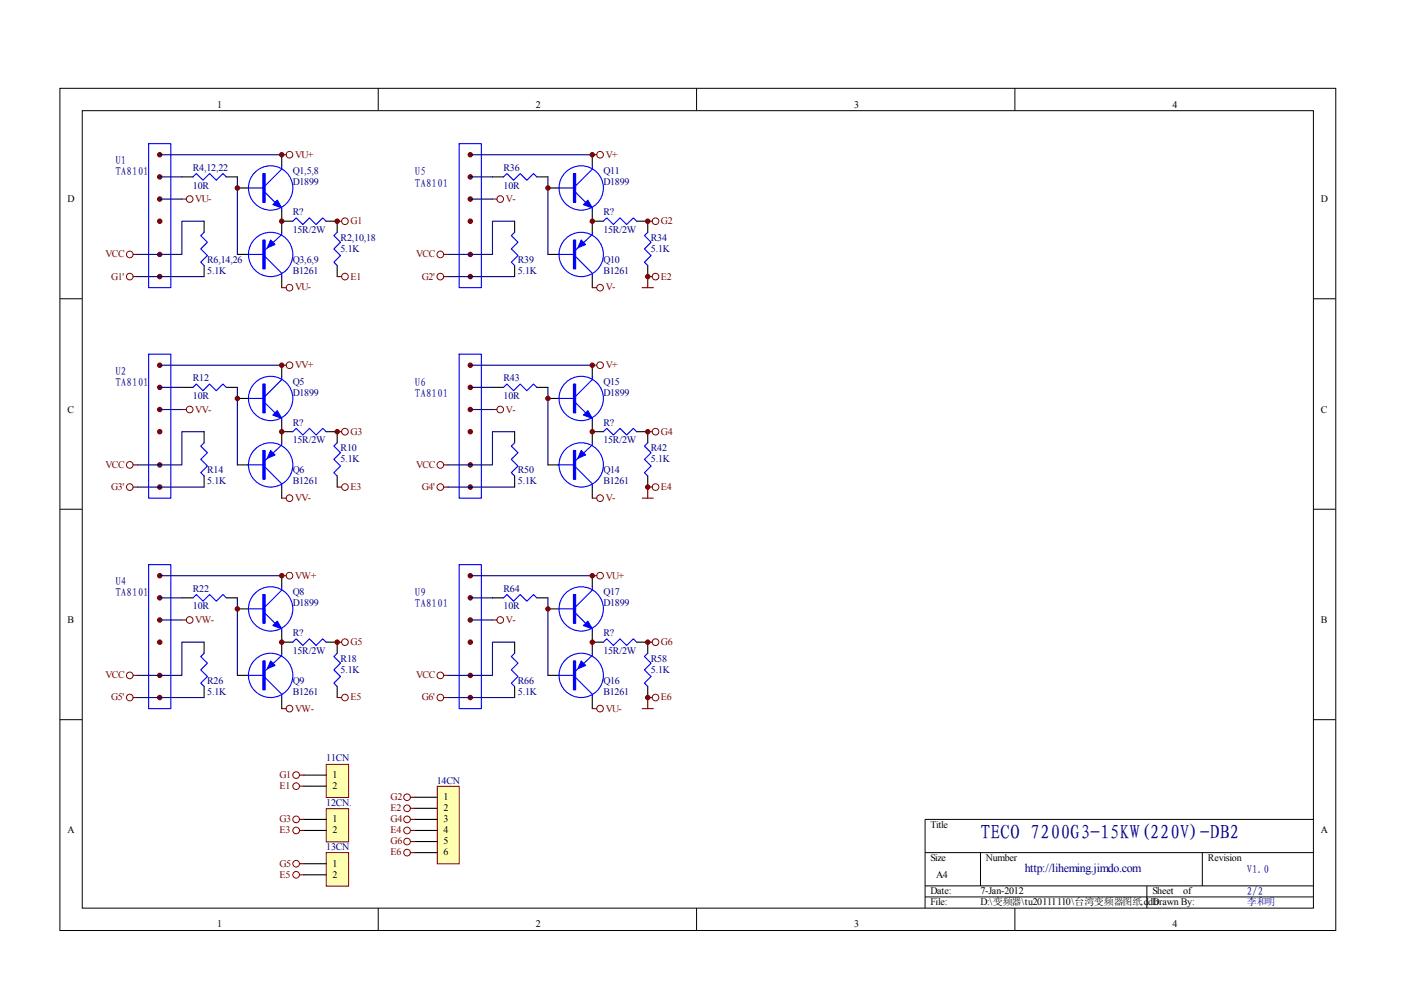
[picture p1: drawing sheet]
<svg xmlns="http://www.w3.org/2000/svg" width="297mm" height="210mm" viewBox="0 0 297 210" stroke-linecap="round" stroke-linejoin="round" font-family="sans-serif">
<g fill="none" stroke="#000" stroke-width=".21">
<path d="M12.7 18.7h270.5v178.6h-270.5zM80.2 18.7v4.7M147.7 18.7v4.7M215.2 18.7v4.7M17.4 23.5h261.1v169h-261.1zM12.7 63.3h4.7M278.4 63.3h4.7M12.7 108h4.7M278.4 108h4.7M12.7 152.6h4.7M278.4 152.6h4.7M278.4 173.7h-82.3v18.8"/>
<path d="M80.2 192.5v4.7M147.7 192.5v4.7M196.1 180.8h82.3M196.1 187.8h82.3M196.1 190.2h82.3M207.9 180.8v7M215.2 192.5v4.7M243.2 187.8v4.7M254.9 180.8v7"/>
</g>
<g fill="none" stroke="#000" stroke-width=".23">
<path d="M38.6 37.5h2.3M48 37.5h2.3M50.3 39.9h2.4M59.7 32.8v2.4M104.4 37.5h2.4M113.8 37.5h2.4M116.2 39.9h2.3M125.6 32.8v2.4M43.3 46.9v2.4M43.3 56.3v2.3M50.3 53.9h2.4M59.7 44.6v4.7"/>
<path d="M59.7 58.6v2.4M59.7 46.9h2.4M69.1 46.9h2.4v2.4M71.5 56.3v2.3M109.1 46.9v2.4M109.1 56.3v2.3M116.2 53.9h2.3M125.6 46.9h2.3M125.6 44.6v4.7M125.6 58.6v2.4M135 46.9h2.3v2.4M137.3 56.3v2.3"/>
<path d="M59.7 77.4v2.4M125.6 77.4v2.4M38.6 82.1h2.3M43.3 91.5v2.4M48 82.1h2.3M50.3 84.5h2.4M50.3 98.6h2.4M59.7 89.2v4.7M59.7 91.5h2.4M69.1 91.5h2.4v2.4M104.4 82.1h2.4M109.1 91.5v2.4"/>
<path d="M113.8 82.1h2.4M116.2 84.5h2.3M116.2 98.6h2.3M125.6 89.2v4.7M125.6 91.5h2.3M135 91.5h2.3v2.4M43.3 100.9v2.4M59.7 103.3v2.3M71.5 100.9v2.4M109.1 100.9v2.4M125.6 103.3v2.3M137.3 100.9v2.4"/>
<path d="M38.6 126.8h2.3M43.3 136.2v2.3M48 126.8h2.3M50.3 129.1h2.4M59.7 122.1v2.3M59.7 133.8v4.7M59.7 136.2h2.4M69.1 136.2h2.4v2.3M104.4 126.8h2.4M109.1 136.2v2.3M113.8 126.8h2.4M116.2 129.1h2.3"/>
<path d="M125.6 122.1v2.3M125.6 133.8v4.7M125.6 136.2h2.3M135 136.2h2.3v2.3M43.3 145.5v2.4M50.3 143.2h2.4M59.7 147.9v2.3M71.5 145.5v2.4M109.1 145.5v2.4M116.2 143.2h2.3M125.6 147.9v2.3M137.3 145.5v2.4"/>
</g>
<g fill="none" stroke="#00f" stroke-width=".23">
<path d="M31.5 30.5h4.7v30.5h-4.7zM40.9 37.5l.7-.7 1.4 1.4 1.4-1.4 1.5 1.4 1.4-1.4 .7 .7M52.7 39.9h3.5M59.7 35.2v.7l-3.5 3.5M97.4 30.5h4.7v30.5h-4.7zM106.8 37.5l.7-.7 1.4 1.4 1.4-1.4 1.4 1.4 1.4-1.4 .7 .7M118.5 39.9h3.6M125.6 35.2v.7l-3.5 3.5M43.3 49.3l-.7 .7 1.4 1.4-1.4 1.4 1.4 1.4-1.4 1.4 .7 .7M52.4 53.9h3.3M56.2 54.4l3.5 3.5v.7M56.2 40.8l2.1 2.1"/>
<path d="M59.7 49.3v.4l-3.5 3.3M59.7 44.1v.5M62.1 46.9l.7-.7 1.4 1.4 1.4-1.4 1.4 1.4 1.4-1.4 .7 .7M71.5 49.3l-.7 .7 1.4 1.4-1.4 1.4 1.4 1.4-1.4 1.4 .7 .7M109.1 49.3l-.7 .7 1.4 1.4-1.4 1.4 1.4 1.4-1.4 1.4 .7 .7M118.3 53.9h3.3M122.1 54.4l3.5 3.5v.7M122.1 40.8l2.1 2.1M125.6 49.3v.4l-3.5 3.3M125.6 44.1v.5M127.9 46.9l.7-.7 1.4 1.4 1.5-1.4 1.4 1.4 1.4-1.4 .7 .7M137.3 49.3l-.7 .7 1.4 1.4-1.4 1.4 1.4 1.4-1.4 1.4 .7 .7"/>
<path d="M31.5 75.1h4.7v30.5h-4.7zM59.7 79.8v.7l-3.5 3.5M97.4 75.1h4.7v30.5h-4.7zM125.6 79.8v.7l-3.5 3.5M40.9 82.1l.7-.7 1.4 1.4 1.4-1.4 1.5 1.4 1.4-1.4 .7 .7M43.3 93.9l-.7 .7 1.4 1.4-1.4 1.4 1.4 1.4-1.4 1.4 .7 .7M52.4 98.6h3.3M52.7 84.5h3.5M56.2 99l3.5 3.6v.7M56.2 85.4l2.1 2.1M59.7 93.9v.4l-3.5 3.3M59.7 88.7v.5"/>
<path d="M62.1 91.5l.7-.7 1.4 1.4 1.4-1.4 1.4 1.4 1.4-1.4 .7 .7M71.5 93.9l-.7 .7 1.4 1.4-1.4 1.4 1.4 1.4-1.4 1.4 .7 .7M106.8 82.1l.7-.7 1.4 1.4 1.4-1.4 1.4 1.4 1.4-1.4 .7 .7M109.1 93.9l-.7 .7 1.4 1.4-1.4 1.4 1.4 1.4-1.4 1.4 .7 .7M118.3 98.6h3.3M118.5 84.5h3.6M122.1 99l3.5 3.6v.7M122.1 85.4l2.1 2.1M125.6 93.9v.4l-3.5 3.3M125.6 88.7v.5M127.9 91.5l.7-.7 1.4 1.4 1.5-1.4 1.4 1.4 1.4-1.4 .7 .7M137.3 93.9l-.7 .7 1.4 1.4-1.4 1.4 1.4 1.4-1.4 1.4 .7 .7"/>
<path d="M31.5 119.7h4.7v30.5h-4.7zM97.4 119.7h4.7v30.5h-4.7zM40.9 126.8l.7-.7 1.4 1.4 1.4-1.4 1.5 1.4 1.4-1.4 .7 .7M43.3 138.5l-.7 .7 1.4 1.4-1.4 1.4 1.4 1.4-1.4 1.4 .7 .7M52.7 129.1h3.5M56.2 130l2.1 2.2M59.7 124.4v.7l-3.5 3.5M59.7 138.5v.5l-3.5 3.3M59.7 133.3v.5M62.1 136.2l.7-.8 1.4 1.5 1.4-1.5 1.4 1.5 1.4-1.5 .7 .8M71.5 138.5l-.7 .7 1.4 1.4-1.4 1.4 1.4 1.4-1.4 1.4 .7 .7M106.8 126.8l.7-.7 1.4 1.4 1.4-1.4 1.4 1.4 1.4-1.4 .7 .7"/>
<path d="M109.1 138.5l-.7 .7 1.4 1.4-1.4 1.4 1.4 1.4-1.4 1.4 .7 .7M118.5 129.1h3.6M122.1 130l2.1 2.2M125.6 124.4v.7l-3.5 3.5M125.6 138.5v.5l-3.5 3.3M125.6 133.3v.5M127.9 136.2l.7-.8 1.4 1.5 1.5-1.5 1.4 1.5 1.4-1.5 .7 .8M137.3 138.5l-.7 .7 1.4 1.4-1.4 1.4 1.4 1.4-1.4 1.4 .7 .7M52.4 143.2h3.3M56.2 143.7l3.5 3.5v.7M118.3 143.2h3.3M122.1 143.7l3.5 3.5v.7"/>
<circle cx="57.4" cy="39.9" r="4.7"/>
<circle cx="123.2" cy="39.9" r="4.7"/>
<circle cx="57.4" cy="53.9" r="4.7"/>
<circle cx="123.2" cy="53.9" r="4.7"/>
<circle cx="57.4" cy="98.6" r="4.7"/>
<circle cx="57.4" cy="84.5" r="4.7"/>
<circle cx="123.2" cy="98.6" r="4.7"/>
<circle cx="123.2" cy="84.5" r="4.7"/>
<circle cx="57.4" cy="129.1" r="4.7"/>
<circle cx="123.2" cy="129.1" r="4.7"/>
<circle cx="57.4" cy="143.2" r="4.7"/>
<circle cx="123.2" cy="143.2" r="4.7"/>
</g>
<g fill="#00f" stroke="#00f" stroke-width=".23">
<path d="M58.8 42.4l.9 1.7-1.8-.7z"/>
<path d="M57.4 50.9l.9 .9-1.6 .7z"/>
<path d="M123.7 43.4l.9-1 1 1.7z"/>
<path d="M123.2 50.9l1 .9-1.7 .7z"/>
<path d="M57.9 88l.9-.9 .9 1.6z"/>
<path d="M57.4 95.5l.9 1-1.6 .7z"/>
<path d="M123.7 88l.9-.9 1 1.6z"/>
<path d="M123.2 95.5l1 1-1.7 .7z"/>
<path d="M57.9 132.6l.9-.9 .9 1.6z"/>
<path d="M57.4 140.1l.9 1-1.6 .7z"/>
<path d="M123.7 132.6l.9-.9 1 1.6z"/>
<path d="M123.2 140.1l1 1-1.7 .7z"/>
<path d="M55.7 36.8h.5v6.1h-.5z" fill-rule="evenodd"/>
<path d="M55.7 50.9h.5v6.1h-.5z" fill-rule="evenodd"/>
<path d="M121.6 36.8h.5v6.1h-.5z" fill-rule="evenodd"/>
<path d="M121.6 50.9h.5v6.1h-.5z" fill-rule="evenodd"/>
<path d="M55.7 81.4h.5v6.1h-.5z" fill-rule="evenodd"/>
<path d="M55.7 95.5h.5v6.1h-.5z" fill-rule="evenodd"/>
<path d="M121.6 81.4h.5v6.1h-.5z" fill-rule="evenodd"/>
<path d="M121.6 95.5h.5v6.1h-.5z" fill-rule="evenodd"/>
<path d="M55.7 126.1h.5v6.1h-.5z" fill-rule="evenodd"/>
<path d="M55.7 140.1h.5v6.2h-.5z" fill-rule="evenodd"/>
<path d="M121.6 126.1h.5v6.1h-.5z" fill-rule="evenodd"/>
<path d="M121.6 140.1h.5v6.2h-.5z" fill-rule="evenodd"/>
</g>
<g fill="#800000" stroke="#800000" stroke-width=".21">
<circle cx="33.9" cy="32.8" r=".47"/>
<circle cx="33.9" cy="37.5" r=".47"/>
<circle cx="33.9" cy="42.2" r=".47"/>
<circle cx="33.9" cy="46.9" r=".47"/>
<circle cx="33.9" cy="53.9" r=".47"/>
<circle cx="33.9" cy="58.6" r=".47"/>
<circle cx="99.7" cy="32.8" r=".47"/>
<circle cx="99.7" cy="37.5" r=".47"/>
<circle cx="99.7" cy="42.2" r=".47"/>
<circle cx="99.7" cy="46.9" r=".47"/>
<circle cx="99.7" cy="53.9" r=".47"/>
<circle cx="99.7" cy="58.6" r=".47"/>
<circle cx="50.3" cy="39.9" r=".47"/>
<circle cx="59.7" cy="32.8" r=".47"/>
<circle cx="59.7" cy="46.9" r=".47"/>
<circle cx="71.5" cy="46.9" r=".47"/>
<circle cx="116.2" cy="39.9" r=".47"/>
<circle cx="125.6" cy="46.9" r=".47"/>
<circle cx="137.3" cy="46.9" r=".47"/>
<circle cx="33.9" cy="77.4" r=".47"/>
<circle cx="33.9" cy="82.1" r=".47"/>
<circle cx="33.9" cy="86.8" r=".47"/>
<circle cx="33.9" cy="91.5" r=".47"/>
<circle cx="33.9" cy="98.6" r=".47"/>
<circle cx="33.9" cy="103.3" r=".47"/>
<circle cx="99.7" cy="77.4" r=".47"/>
<circle cx="99.7" cy="82.1" r=".47"/>
<circle cx="99.7" cy="86.8" r=".47"/>
<circle cx="99.7" cy="91.5" r=".47"/>
<circle cx="99.7" cy="98.6" r=".47"/>
<circle cx="99.7" cy="103.3" r=".47"/>
<circle cx="50.3" cy="84.5" r=".47"/>
<circle cx="59.7" cy="91.5" r=".47"/>
<circle cx="116.2" cy="84.5" r=".47"/>
<circle cx="125.6" cy="91.5" r=".47"/>
<circle cx="33.9" cy="122.1" r=".47"/>
<circle cx="33.9" cy="126.8" r=".47"/>
<circle cx="33.9" cy="131.5" r=".47"/>
<circle cx="33.9" cy="136.2" r=".47"/>
<circle cx="33.9" cy="143.2" r=".47"/>
<circle cx="33.9" cy="147.9" r=".47"/>
<circle cx="99.7" cy="122.1" r=".47"/>
<circle cx="99.7" cy="126.8" r=".47"/>
<circle cx="99.7" cy="131.5" r=".47"/>
<circle cx="99.7" cy="136.2" r=".47"/>
<circle cx="99.7" cy="143.2" r=".47"/>
<circle cx="99.7" cy="147.9" r=".47"/>
<circle cx="50.3" cy="129.1" r=".47"/>
<circle cx="59.7" cy="136.2" r=".47"/>
<circle cx="116.2" cy="129.1" r=".47"/>
<circle cx="125.6" cy="122.1" r=".47"/>
<circle cx="125.6" cy="136.2" r=".47"/>
</g>
<g fill="none" stroke="#000080" stroke-width=".23">
<path d="M33.9 37.5h4.7M33.9 32.8h25.8M50.3 37.5v16.4M99.7 37.5h4.7M99.7 32.8h25.9M116.2 37.5v16.4M29.2 58.6h14.1M33.9 42.2h4.7M43.3 46.9h-4.7v7h-9.4M95 58.6h14.1M99.7 42.2h4.7M109.1 46.9h-4.7v7h-9.4"/>
<path d="M33.9 77.4h25.8M99.7 77.4h25.9M33.9 82.1h4.7M33.9 86.8h4.7M43.3 91.5h-4.7v7.1h-9.4M50.3 82.1v16.5M99.7 82.1h4.7M99.7 86.8h4.7M109.1 91.5h-4.7v7.1h-9.4M116.2 82.1v16.5M29.2 103.3h14.1M95 103.3h14.1"/>
<path d="M33.9 126.8h4.7M33.9 131.5h4.7M33.9 122.1h25.8M43.3 136.2h-4.7v7h-9.4M50.3 126.8v16.4M99.7 126.8h4.7M99.7 131.5h4.7M99.7 122.1h25.9M109.1 136.2h-4.7v7h-9.4M116.2 126.8v16.4M29.2 147.9h14.1M95 147.9h14.1"/>
</g>
<g fill="none" stroke="#800000" stroke-width=".21">
<circle cx="61.4" cy="32.8" r=".71"/>
<circle cx="127.2" cy="32.8" r=".71"/>
<circle cx="27.5" cy="53.9" r=".71"/>
<circle cx="27.5" cy="58.6" r=".71"/>
<circle cx="40.2" cy="42.2" r=".71"/>
<circle cx="73.1" cy="46.9" r=".7"/>
<circle cx="73.1" cy="58.6" r=".7"/>
<circle cx="93.4" cy="53.9" r=".7"/>
<circle cx="93.4" cy="58.6" r=".7"/>
<circle cx="106.1" cy="42.2" r=".71"/>
<circle cx="139" cy="46.9" r=".71"/>
<circle cx="61.4" cy="77.4" r=".7"/>
<circle cx="61.4" cy="61" r=".7"/>
<circle cx="127.2" cy="61" r=".71"/>
<circle cx="127.2" cy="77.4" r=".71"/>
<circle cx="27.5" cy="98.6" r=".71"/>
<circle cx="40.2" cy="86.8" r=".71"/>
<circle cx="73.1" cy="91.5" r=".7"/>
<circle cx="93.4" cy="98.6" r=".71"/>
<circle cx="106.1" cy="86.8" r=".71"/>
<circle cx="139" cy="91.5" r=".71"/>
<circle cx="27.5" cy="103.3" r=".71"/>
<circle cx="61.4" cy="105.6" r=".7"/>
<circle cx="73.1" cy="103.3" r=".7"/>
<circle cx="93.4" cy="103.3" r=".7"/>
<circle cx="127.2" cy="105.6" r=".71"/>
<circle cx="40.2" cy="131.5" r=".71"/>
<circle cx="61.4" cy="122.1" r=".7"/>
<circle cx="73.1" cy="136.2" r=".7"/>
<circle cx="106.1" cy="131.5" r=".71"/>
<circle cx="127.2" cy="122.1" r=".71"/>
<circle cx="139" cy="136.2" r=".71"/>
<circle cx="27.5" cy="143.2" r=".71"/>
<circle cx="27.5" cy="147.9" r=".71"/>
<circle cx="61.4" cy="150.2" r=".7"/>
<circle cx="73.1" cy="147.9" r=".7"/>
<circle cx="93.4" cy="143.2" r=".71"/>
<circle cx="93.4" cy="147.9" r=".7"/>
<circle cx="127.2" cy="150.2" r=".71"/>
</g>
<g fill="none" stroke="#800000" stroke-width=".23">
<path d="M59.7 32.8h1M125.6 32.8h.9M28.2 53.9h1M28.2 58.6h1M38.6 42.2h.9M71.5 58.6h.9M71.5 46.9h.9M94.1 53.9h.9M94.1 58.6h.9M104.4 42.2h1M137.3 46.9h1M137.3 58.6v2.4"/>
<path d="M59.7 61h1M59.7 77.4h1M125.6 61h.9M125.6 77.4h.9M136.2 61h2.3M28.2 98.6h1M38.6 86.8h.9M71.5 91.5h.9M94.1 98.6h.9M104.4 86.8h1M137.3 91.5h1M28.2 103.3h1"/>
<path d="M59.7 105.6h1M71.5 103.3h.9M94.1 103.3h.9M125.6 105.6h.9M136.2 105.6h2.3M137.3 103.3v2.3M38.6 131.5h.9M59.7 122.1h1M71.5 136.2h.9M104.4 131.5h1M125.6 122.1h.9M137.3 136.2h1"/>
<path d="M28.2 143.2h1M28.2 147.9h1M59.7 150.2h1M71.5 147.9h.9M94.1 143.2h.9M94.1 147.9h.9M125.6 150.2h.9M136.2 150.2h2.3M137.3 147.9v2.3"/>
</g>
<path d="M69.3 162.2h4.6v6.9h-4.6z" fill="#ffffb0"/>
<path d="M69.2 162.1h4.7v7h-4.7z" fill="none" stroke="#800000" stroke-width=".21"/>
<path d="M64.4 164.3h4.7M64.4 166.7h4.7" fill="none" stroke="#000" stroke-width=".23"/>
<path d="M69.3 171.5h4.6v7h-4.6z" fill="#ffffb0"/>
<path d="M69.2 171.5h4.7v7h-4.7z" fill="none" stroke="#800000" stroke-width=".21"/>
<path d="M64.4 173.7h4.7M64.4 176.1h4.7" fill="none" stroke="#000" stroke-width=".23"/>
<path d="M69.3 180.9h4.6v7h-4.6z" fill="#ffffb0"/>
<path d="M69.2 180.8h4.7v7.1h-4.7z" fill="none" stroke="#800000" stroke-width=".21"/>
<path d="M64.4 183.1h4.7M64.4 185.5h4.7" fill="none" stroke="#000" stroke-width=".23"/>
<path d="M92.8 166.8h4.6v16.3h-4.6z" fill="#ffffb0"/>
<g fill="none" stroke="#800000" stroke-width=".21">
<path d="M92.7 166.7h4.7v16.4h-4.7z"/>
<circle cx="139" cy="58.6" r=".71"/>
<circle cx="139" cy="103.3" r=".71"/>
<circle cx="139" cy="147.9" r=".71"/>
<circle cx="62.8" cy="173.7" r=".71"/>
<circle cx="62.8" cy="176.1" r=".71"/>
<circle cx="62.8" cy="164.3" r=".71"/>
<circle cx="62.8" cy="166.7" r=".71"/>
<circle cx="86.3" cy="173.7" r=".71"/>
<circle cx="86.3" cy="176.1" r=".71"/>
<circle cx="86.3" cy="171.4" r=".71"/>
<circle cx="86.3" cy="178.4" r=".71"/>
<circle cx="86.3" cy="169" r=".71"/>
<circle cx="62.8" cy="183.1" r=".71"/>
<circle cx="62.8" cy="185.5" r=".71"/>
<circle cx="86.3" cy="180.8" r=".71"/>
</g>
<path d="M88 169h4.7M88 171.4h4.7M88 173.7h4.7M88 176.1h4.7M88 178.4h4.7M88 180.8h4.7" fill="none" stroke="#000" stroke-width=".23"/>
<g fill="none" stroke="#800000" stroke-width=".23">
<path d="M137.3 58.6h1M137.3 103.3h1M137.3 147.9h1M63.5 164.3h.9M63.5 173.7h.9M63.5 166.7h.9M63.5 176.1h.9M87 173.7h1M87 169h1M87 178.4h1M87 176.1h1M87 171.4h1"/>
<path d="M63.5 183.1h.9M63.5 185.5h.9M87 180.8h1"/>
</g>
<g fill="#800000" stroke="#800000" stroke-width=".21">
<circle cx="71.5" cy="91.5" r=".47"/>
<circle cx="71.5" cy="136.2" r=".47"/>
<circle cx="59.7" cy="122.1" r=".47"/>
<circle cx="59.7" cy="77.4" r=".47"/>
<circle cx="125.6" cy="77.4" r=".47"/>
<circle cx="125.6" cy="32.8" r=".47"/>
<circle cx="137.3" cy="91.5" r=".47"/>
<circle cx="137.3" cy="136.2" r=".47"/>
<circle cx="137.3" cy="58.6" r=".47"/>
<circle cx="137.3" cy="103.3" r=".47"/>
<circle cx="137.3" cy="147.9" r=".47"/>
</g>
<text font-size="4.2" fill="#000080" x="207.9" y="177.8">TECO 7200G3-15KW(220V)-DB2</text>
<text font-size="2.5" fill="#000080" x="217.3" y="184.8">http://liheming.jimdo.com</text>
<g font-size="2.3" fill="#000080">
<text x="24.5" y="34.8">U1</text>
<text x="24.5" y="37.2">TA8101</text>
<text x="88" y="37.2">U5</text>
<text x="88" y="39.6">TA8101</text>
<text x="24.5" y="79.4">U2</text>
<text x="24.5" y="81.8">TA8101</text>
<text x="88" y="81.8">U6</text>
<text x="88" y="84.2">TA8101</text>
<text x="24.5" y="124.1">U4</text>
<text x="24.5" y="126.4">TA8101</text>
<text x="88" y="126.4">U9</text>
<text x="88" y="128.8">TA8101</text>
<text x="264.3" y="185.2">V1.0</text>
<text x="264.3" y="189.8">2/2</text>
</g>
<g font-size="2.1">
<text x="46.1" y="22.9">1</text>
<text x="113.6" y="22.9">2</text>
<text x="181.1" y="22.9">3</text>
<text x="248.6" y="22.9">4</text>
<text x="14.3" y="42.8">D</text>
<text x="280.1" y="42.8">D</text>
<text x="14.3" y="87.5">C</text>
<text x="280.1" y="87.5">C</text>
<text x="14.3" y="132.1">B</text>
<text x="280.1" y="132.1">B</text>
<text x="70.5" y="164.9">1</text>
<text x="70.5" y="167.3">2</text>
<text x="94.1" y="169.6">1</text>
<text x="94.1" y="172">2</text>
<text x="14.3" y="176.7">A</text>
<text x="70.5" y="174.3">1</text>
<text x="70.5" y="176.7">2</text>
<text x="94.1" y="174.3">3</text>
<text x="94.1" y="176.7">4</text>
<text x="94.1" y="179">5</text>
<text x="197.3" y="175.5">Title</text>
<text x="280.1" y="176.7">A</text>
<text x="70.5" y="183.7">1</text>
<text x="94.1" y="181.4">6</text>
<text x="197.3" y="182.6">Size</text>
<text x="209" y="182.6">Number</text>
<text x="256.1" y="182.6">Revision</text>
<text x="70.5" y="186.1">2</text>
<text x="197.3" y="189.6">Date:</text>
<text x="197.3" y="192">File:</text>
<text x="198.5" y="186.1">A4</text>
<text x="207.9" y="189.6">7-Jan-2012</text>
<text x="207.9" y="192">D:\变频器\tu20111110\台湾变频器图纸.ddb</text>
<text x="244.3" y="189.6">Sheet</text>
<text x="244.3" y="192">Drawn By:</text>
<text x="250.9" y="189.6">of</text>
<text x="46.1" y="196.6">1</text>
<text x="113.6" y="196.6">2</text>
<text x="181.1" y="196.6">3</text>
<text x="248.6" y="196.6">4</text>
</g>
<g font-size="2.1" fill="#800000">
<text x="62.6" y="33.5">VU+</text>
<text x="128.4" y="33.5">V+</text>
<text x="41.4" y="42.8">VU-</text>
<text x="74.3" y="47.5">G1</text>
<text x="107.3" y="42.8">V-</text>
<text x="140.1" y="47.5">G2</text>
<text x="22.4" y="54.5">VCC</text>
<text x="23.5" y="59.3">G1'</text>
<text x="74.3" y="59.3">E1</text>
<text x="88.2" y="54.5">VCC</text>
<text x="89.4" y="59.3">G2'</text>
<text x="140.1" y="59.3">E2</text>
<text x="62.6" y="61.6">VU-</text>
<text x="128.4" y="61.6">V-</text>
<text x="62.6" y="78.1">VV+</text>
<text x="128.4" y="78.1">V+</text>
<text x="41.4" y="87.5">VV-</text>
<text x="107.3" y="87.5">V-</text>
<text x="74.3" y="92.1">G3</text>
<text x="140.1" y="92.1">G4</text>
<text x="22.4" y="99.2">VCC</text>
<text x="88.2" y="99.2">VCC</text>
<text x="23.5" y="103.9">G3'</text>
<text x="62.6" y="106.2">VV-</text>
<text x="74.3" y="103.9">E3</text>
<text x="89.4" y="103.9">G4'</text>
<text x="128.4" y="106.2">V-</text>
<text x="140.1" y="103.9">E4</text>
<text x="62.6" y="122.7">VW+</text>
<text x="128.4" y="122.7">VU+</text>
<text x="41.4" y="132.1">VW-</text>
<text x="74.3" y="136.8">G5</text>
<text x="107.3" y="132.1">V-</text>
<text x="140.1" y="136.8">G6</text>
<text x="22.4" y="143.8">VCC</text>
<text x="88.2" y="143.8">VCC</text>
<text x="23.5" y="148.5">G5'</text>
<text x="74.3" y="148.5">E5</text>
<text x="89.4" y="148.5">G6'</text>
<text x="140.1" y="148.5">E6</text>
<text x="62.6" y="150.9">VW-</text>
<text x="128.4" y="150.9">VU-</text>
<text x="59.3" y="164.9">G1</text>
<text x="59.3" y="167.3">E1</text>
<text x="82.8" y="169.6">G2</text>
<text x="82.8" y="172">E2</text>
<text x="59.3" y="174.3">G3</text>
<text x="59.3" y="176.7">E3</text>
<text x="82.8" y="174.3">G4</text>
<text x="82.8" y="179">G6</text>
<text x="82.8" y="176.7">E4</text>
<text x="59.3" y="183.7">G5</text>
<text x="82.8" y="181.4">E6</text>
<text x="59.3" y="186.1">E5</text>
</g>
<g font-size="2.1" fill="#000080">
<text x="40.9" y="36.3">R4,12,22</text>
<text x="40.9" y="40">10R</text>
<text x="62.1" y="36.9">Q1,5,8</text>
<text x="62.1" y="39.3">D1899</text>
<text x="106.8" y="36.3">R36</text>
<text x="106.8" y="40">10R</text>
<text x="127.9" y="36.9">Q11</text>
<text x="127.9" y="39.3">D1899</text>
<text x="62.1" y="45.6">R?</text>
<text x="127.9" y="45.6">R?</text>
<text x="62.1" y="49.4">15R/2W</text>
<text x="72.2" y="51.1">R2,10,18</text>
<text x="72.2" y="53.4">5.1K</text>
<text x="127.9" y="49.4">15R/2W</text>
<text x="138" y="51.1">R34</text>
<text x="138" y="53.4">5.1K</text>
<text x="43.9" y="55.7">R6,14,26</text>
<text x="43.9" y="58.1">5.1K</text>
<text x="62.1" y="55.7">Q3,6,9</text>
<text x="62.1" y="58.1">B1261</text>
<text x="109.8" y="55.7">R39</text>
<text x="109.8" y="58.1">5.1K</text>
<text x="127.9" y="55.7">Q10</text>
<text x="127.9" y="58.1">B1261</text>
<text x="40.9" y="80.9">R12</text>
<text x="62.1" y="81.5">Q5</text>
<text x="62.1" y="83.9">D1899</text>
<text x="106.8" y="80.9">R43</text>
<text x="127.9" y="81.5">Q15</text>
<text x="127.9" y="83.9">D1899</text>
<text x="40.9" y="84.6">10R</text>
<text x="106.8" y="84.6">10R</text>
<text x="62.1" y="90.3">R?</text>
<text x="62.1" y="94">15R/2W</text>
<text x="72.2" y="95.7">R10</text>
<text x="127.9" y="90.3">R?</text>
<text x="127.9" y="94">15R/2W</text>
<text x="138" y="95.7">R42</text>
<text x="43.9" y="100.3">R14</text>
<text x="62.1" y="100.3">Q6</text>
<text x="72.2" y="98">5.1K</text>
<text x="109.8" y="100.3">R50</text>
<text x="127.9" y="100.3">Q14</text>
<text x="138" y="98">5.1K</text>
<text x="43.9" y="102.7">5.1K</text>
<text x="62.1" y="102.7">B1261</text>
<text x="109.8" y="102.7">5.1K</text>
<text x="127.9" y="102.7">B1261</text>
<text x="40.9" y="125.5">R22</text>
<text x="106.8" y="125.5">R64</text>
<text x="40.9" y="129.2">10R</text>
<text x="62.1" y="126.2">Q8</text>
<text x="62.1" y="128.5">D1899</text>
<text x="106.8" y="129.2">10R</text>
<text x="127.9" y="126.2">Q17</text>
<text x="127.9" y="128.5">D1899</text>
<text x="62.1" y="134.9">R?</text>
<text x="127.9" y="134.9">R?</text>
<text x="62.1" y="138.6">15R/2W</text>
<text x="72.2" y="140.3">R18</text>
<text x="72.2" y="142.6">5.1K</text>
<text x="127.9" y="138.6">15R/2W</text>
<text x="138" y="140.3">R58</text>
<text x="138" y="142.6">5.1K</text>
<text x="43.9" y="145">R26</text>
<text x="43.9" y="147.3">5.1K</text>
<text x="62.1" y="145">Q9</text>
<text x="62.1" y="147.3">B1261</text>
<text x="109.8" y="145">R66</text>
<text x="109.8" y="147.3">5.1K</text>
<text x="127.9" y="145">Q16</text>
<text x="127.9" y="147.3">B1261</text>
<text x="69.2" y="161.4">11CN</text>
<text x="92.6" y="166.1">14CN</text>
<text x="69.2" y="170.8">12CN.</text>
<text x="69.2" y="180.2">13CN</text>
<text x="264.3" y="192">李和明</text>
</g>
</svg>
